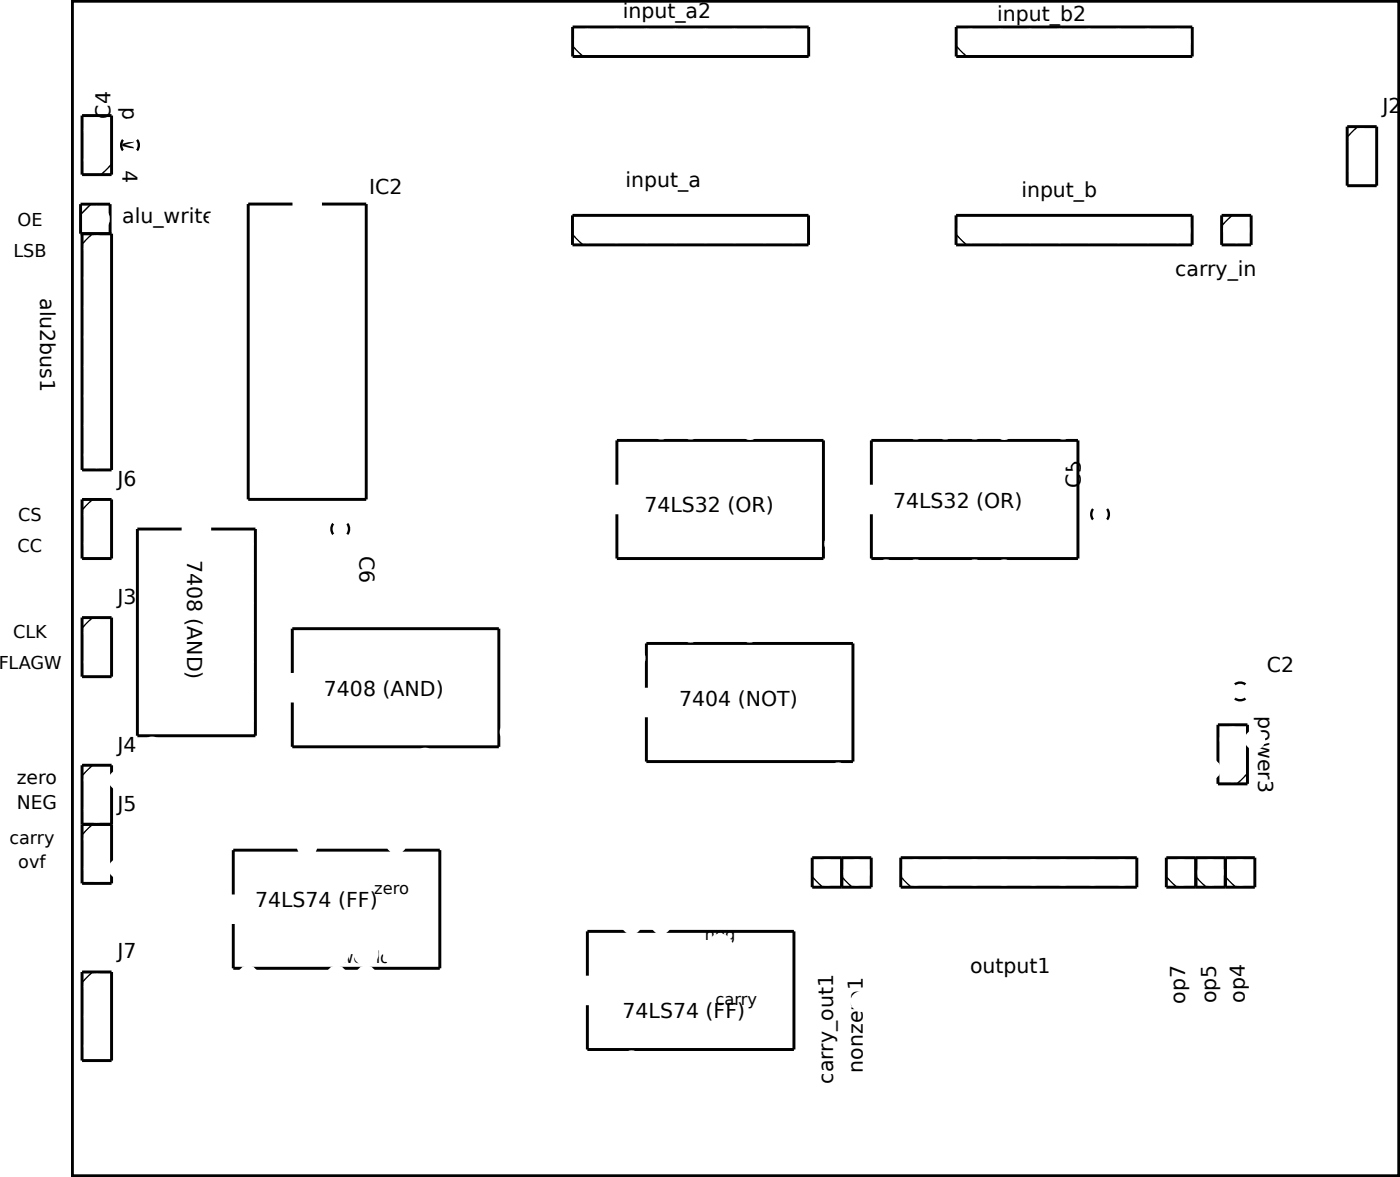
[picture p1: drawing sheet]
<svg xmlns="http://www.w3.org/2000/svg" width="121mm" height="101mm" viewBox="0 0 121 101" stroke-linecap="round" stroke-linejoin="round" font-family="sans-serif">
<path d="M6.2 .1h114.2v101h-114.2zM10.6 12a.74 .74 0 0 0 0 .9M11.8 12a.73 .73 0 0 1 0 .9M28.7 45.1a.74 .74 0 0 0 0 .8M29.9 45.1a.74 .74 0 0 1 0 .8M94.1 43.8a.73 .73 0 0 0 0 .9M95.3 43.8a.73 .73 0 0 1 0 .9M106.3 58.9a.73 .73 0 0 1 .9 0M106.3 60.1a.73 .73 0 0 0 .9 0" fill="none" stroke="#000" stroke-width=".2"/>
<path d="M6.2 .1h114.2v101h-114.2z" fill="none" stroke="#000" stroke-width=".18"/>
<g fill="none" stroke="#000" stroke-width=".25">
<path d="M7.1 9.9h2.5v5.1h-2.5zM25.2 17.6h-3.8v25.4h10.1v-25.4h-3.8M49.3 18.5h20.3v2.6h-20.3zM49.3 2.3h20.3v2.6h-20.3zM82.3 18.5h20.3v2.6h-20.3zM82.3 2.3h20.3v2.6h-20.3zM105.2 18.5h2.5v2.6h-2.5zM116 10.9h2.5v5.1h-2.5zM7.1 20.1v20.3h2.5v-20.3h-2.7v-2.5h2.6v2.5M7.1 43h2.5v5h-2.5zM7.1 53.1h2.5v5.1h-2.5zM15.6 45.5h-3.8v17.8h10.2v-17.8h-3.8"/>
<path d="M25.2 57.9v-3.8h17.7v10.1h-17.7v-3.8M53.1 41.7v-3.8h17.8v10.1h-17.8v-3.8M55.6 59.2v-3.9h17.8v10.2h-17.8v-3.8M75 41.7v-3.8h17.8v10.1h-17.8v-3.8M7.1 65.8h2.5v10.2h-2.5zM7.1 70.9h2.5M20.1 76.9v-3.8h17.8v10.2h-17.8v-3.8M69.9 73.8h5.1v2.5h-5.1zM72.5 73.8v2.5M77.5 73.8h20.4v2.5h-20.4zM100.4 73.8h7.6v2.5h-7.6zM102.9 73.8v2.5"/>
<path d="M104.8 62.3h2.6v5.1h-2.6zM105.5 73.8v2.5M7.1 83.6h2.5v7.6h-2.5zM50.6 83.9v-3.8h17.7v10.2h-17.7v-3.8"/>
</g>
<g fill="#000" stroke="#000" stroke-width=".13">
<path d="M7.8 17.6l-.9 .8zM8.7 15l.9-.9zM49.3 4l.9 .9zM82.3 4l.9 .9zM105.2 19.4l.8-.9zM116.9 10.9l-.9 .9zM7.1 21l.9-.9zM49.3 20.2l.9 .9zM82.3 20.2l.9 .9zM8 43l-.9 .8zM7.1 54l.9-.9zM7.1 71.8l.9-.9z"/>
<path d="M7.1 66.7l.9-.9zM69.9 75.4l.9 .9zM72.5 75.4l.8 .9zM77.5 75.4l.9 .9zM100.4 75.4l.9 .9zM102.9 75.4l.9 .9zM105.5 75.4l.9 .9zM106.5 67.4l.9-.9zM7.1 84.5l.9-.9z"/>
</g>
<g fill="#fff" stroke="#fff" stroke-width=".95" stroke-linecap="butt">
<circle cx="18.8" cy="77.9" r=".4"/>
<circle cx="50.9" cy="71.9" r=".4"/>
<circle cx="19.1" cy="69" r=".4"/>
<circle cx="64.5" cy="70.3" r=".4"/>
<circle cx="53.8" cy="72.5" r=".4"/>
<circle cx="46.8" cy="83" r=".4"/>
<circle cx="62.6" cy="72.5" r=".4"/>
<circle cx="49" cy="79.8" r=".4"/>
<circle cx="86.4" cy="33.4" r=".4"/>
<circle cx="86.4" cy="37" r=".4"/>
<circle cx="81.4" cy="31.9" r=".4"/>
<circle cx="81.4" cy="36.9" r=".4"/>
<circle cx="78.8" cy="30.3" r=".4"/>
<circle cx="78.8" cy="36.9" r=".4"/>
<circle cx="89" cy="65.2" r=".4"/>
<circle cx="76.3" cy="49" r=".4"/>
<circle cx="91.5" cy="65.2" r=".4"/>
<circle cx="78.8" cy="49" r=".4"/>
<circle cx="94.1" cy="65.2" r=".4"/>
<circle cx="83.9" cy="49" r=".4"/>
<circle cx="96.6" cy="65.2" r=".4"/>
<circle cx="86.4" cy="49" r=".4"/>
<circle cx="113.7" cy="53.8" r=".4"/>
<circle cx="94.1" cy="46.8" r=".4"/>
<circle cx="111.8" cy="41.7" r=".4"/>
<circle cx="94.1" cy="41.7" r=".4"/>
<circle cx="59.5" cy="36.9" r=".4"/>
<circle cx="83.9" cy="36.9" r=".4"/>
<circle cx="56.9" cy="36.9" r=".4"/>
<circle cx="91.5" cy="36.9" r=".4"/>
<circle cx="55.3" cy="41.7" r=".4"/>
<circle cx="71.8" cy="46.8" r=".4"/>
<circle cx="64.6" cy="37" r=".4"/>
<circle cx="73.7" cy="39.2" r=".4"/>
<circle cx="37.9" cy="41.7" r=".4"/>
<circle cx="52.1" cy="49.3" r=".4"/>
<circle cx="64.5" cy="54.4" r=".4"/>
<circle cx="59.5" cy="54.4" r=".4"/>
<circle cx="48.1" cy="19.8" r=".4"/>
<circle cx="76" cy="19.8" r=".4"/>
<circle cx="41.7" cy="47.1" r=".4"/>
<circle cx="48.3" cy="49.9" r=".4"/>
<circle cx="36.6" cy="65.2" r=".4"/>
<circle cx="54.4" cy="62" r=".4"/>
<circle cx="44.5" cy="57.6" r=".4"/>
<circle cx="78.8" cy="68.4" r=".4"/>
<circle cx="56.9" cy="68.4" r=".4"/>
<circle cx="65.5" cy="51.9" r=".4"/>
<circle cx="76.6" cy="56.9" r=".4"/>
<circle cx="26.4" cy="47.4" r=".4"/>
<circle cx="54.7" cy="56.6" r=".4"/>
<circle cx="43.9" cy="63" r=".4"/>
<circle cx="72.2" cy="66.5" r=".4"/>
<circle cx="25.2" cy="44.2" r=".4"/>
<circle cx="13.1" cy="64.2" r=".4"/>
<circle cx="32.2" cy="70.6" r=".4"/>
<circle cx="26.4" cy="72.8" r=".4"/>
<circle cx="21.4" cy="83.9" r=".4"/>
<circle cx="29" cy="83.9" r=".4"/>
<circle cx="31.5" cy="83.9" r=".4"/>
<circle cx="10.2" cy="74.7" r=".4"/>
<circle cx="10.2" cy="67.1" r=".4"/>
<circle cx="34.1" cy="72.6" r=".4"/>
<circle cx="26.4" cy="79.8" r=".4"/>
<circle cx="56.9" cy="84.9" r=".4"/>
<circle cx="71.2" cy="83" r=".4"/>
<circle cx="54.4" cy="91.2" r=".4"/>
<circle cx="14.4" cy="79.8" r=".4"/>
<circle cx="12.5" cy="77.2" r=".4"/>
<circle cx="56.9" cy="79.5" r=".4"/>
<circle cx="77.2" cy="78.5" r=".4"/>
<circle cx="64.5" cy="83.6" r=".4"/>
<circle cx="62" cy="94.1" r=".4"/>
<circle cx="54.4" cy="79.5" r=".4"/>
<circle cx="104.2" cy="66.2" r=".4"/>
<circle cx="39.1" cy="72.5" r=".4"/>
<circle cx="74.1" cy="86.1" r=".4"/>
<circle cx="85.5" cy="88.7" r=".4"/>
<circle cx="106.4" cy="17.2" r=".4"/>
<circle cx="34.4" cy="18.8" r=".4"/>
<circle cx="18.8" cy="18.8" r=".4"/>
<circle cx="108" cy="63.6" r=".4"/>
<circle cx="13.7" cy="11.2" r=".4"/>
</g>
<g fill="#fff" stroke="#fff" stroke-width=".76" stroke-linecap="butt">
<path d="M53.7 46.1h1.4v1.4h-1.4z"/>
<path d="M75.6 46.1h1.4v1.4h-1.4z"/>
<path d="M51.1 88.3h1.4v1.4h-1.4z"/>
<path d="M20.7 81.3h1.3v1.4h-1.3z"/>
<path d="M12.4 46.1h1.4v1.4h-1.4z"/>
<path d="M56.2 63.5h1.4v1.4h-1.4z"/>
<path d="M25.7 62.3h1.4v1.4h-1.4z"/>
<path d="M21.9 18.1h1.4v1.4h-1.4z"/>
<circle cx="54.4" cy="46.8" r=".7"/>
<circle cx="54.4" cy="39.1" r=".7"/>
<circle cx="56.9" cy="46.8" r=".7"/>
<circle cx="56.9" cy="39.1" r=".7"/>
<circle cx="59.5" cy="46.8" r=".7"/>
<circle cx="59.5" cy="39.1" r=".7"/>
<circle cx="62" cy="46.8" r=".7"/>
<circle cx="62" cy="39.1" r=".7"/>
<circle cx="64.5" cy="46.8" r=".7"/>
<circle cx="64.5" cy="39.1" r=".7"/>
<circle cx="67.1" cy="46.8" r=".7"/>
<circle cx="67.1" cy="39.1" r=".7"/>
<circle cx="69.6" cy="46.8" r=".7"/>
<circle cx="69.6" cy="39.1" r=".7"/>
<circle cx="76.3" cy="46.8" r=".7"/>
<circle cx="76.3" cy="39.1" r=".7"/>
<circle cx="78.8" cy="46.8" r=".7"/>
<circle cx="78.8" cy="39.1" r=".7"/>
<circle cx="81.4" cy="46.8" r=".7"/>
<circle cx="81.4" cy="39.1" r=".7"/>
<circle cx="83.9" cy="46.8" r=".7"/>
<circle cx="83.9" cy="39.1" r=".7"/>
<circle cx="86.4" cy="46.8" r=".7"/>
<circle cx="86.4" cy="39.1" r=".7"/>
<circle cx="89" cy="46.8" r=".7"/>
<circle cx="89" cy="39.1" r=".7"/>
<circle cx="91.5" cy="46.8" r=".7"/>
<circle cx="91.5" cy="39.1" r=".7"/>
<circle cx="51.8" cy="89" r=".7"/>
<circle cx="51.8" cy="81.4" r=".7"/>
<circle cx="54.4" cy="89" r=".7"/>
<circle cx="54.4" cy="81.4" r=".7"/>
<circle cx="56.9" cy="89" r=".7"/>
<circle cx="56.9" cy="81.4" r=".7"/>
<circle cx="59.5" cy="89" r=".7"/>
<circle cx="59.5" cy="81.4" r=".7"/>
<circle cx="62" cy="89" r=".7"/>
<circle cx="62" cy="81.4" r=".7"/>
<circle cx="64.5" cy="89" r=".7"/>
<circle cx="64.5" cy="81.4" r=".7"/>
<circle cx="67.1" cy="89" r=".7"/>
<circle cx="67.1" cy="81.4" r=".7"/>
<circle cx="21.4" cy="82" r=".7"/>
<circle cx="21.4" cy="74.4" r=".7"/>
<circle cx="23.9" cy="82" r=".7"/>
<circle cx="23.9" cy="74.4" r=".7"/>
<circle cx="26.4" cy="82" r=".7"/>
<circle cx="26.4" cy="74.4" r=".7"/>
<circle cx="29" cy="82" r=".7"/>
<circle cx="29" cy="74.4" r=".7"/>
<circle cx="31.5" cy="82" r=".7"/>
<circle cx="31.5" cy="74.4" r=".7"/>
<circle cx="34.1" cy="82" r=".7"/>
<circle cx="34.1" cy="74.4" r=".7"/>
<circle cx="36.6" cy="82" r=".7"/>
<circle cx="36.6" cy="74.4" r=".7"/>
<circle cx="13.1" cy="46.8" r=".7"/>
<circle cx="20.7" cy="46.8" r=".7"/>
<circle cx="13.1" cy="49.3" r=".7"/>
<circle cx="20.7" cy="49.3" r=".7"/>
<circle cx="13.1" cy="51.8" r=".7"/>
<circle cx="20.7" cy="51.8" r=".7"/>
<circle cx="13.1" cy="54.4" r=".7"/>
<circle cx="20.7" cy="54.4" r=".7"/>
<circle cx="13.1" cy="56.9" r=".7"/>
<circle cx="20.7" cy="56.9" r=".7"/>
<circle cx="13.1" cy="59.5" r=".7"/>
<circle cx="20.7" cy="59.5" r=".7"/>
<circle cx="13.1" cy="62" r=".7"/>
<circle cx="20.7" cy="62" r=".7"/>
<circle cx="56.9" cy="64.2" r=".7"/>
<circle cx="56.9" cy="56.6" r=".7"/>
<circle cx="59.5" cy="64.2" r=".7"/>
<circle cx="59.5" cy="56.6" r=".7"/>
<circle cx="62" cy="64.2" r=".7"/>
<circle cx="62" cy="56.6" r=".7"/>
<circle cx="64.5" cy="64.2" r=".7"/>
<circle cx="64.5" cy="56.6" r=".7"/>
<circle cx="67.1" cy="64.2" r=".7"/>
<circle cx="67.1" cy="56.6" r=".7"/>
<circle cx="69.6" cy="64.2" r=".7"/>
<circle cx="69.6" cy="56.6" r=".7"/>
<circle cx="72.2" cy="64.2" r=".7"/>
<circle cx="72.2" cy="56.6" r=".7"/>
<circle cx="26.4" cy="63" r=".7"/>
<circle cx="26.4" cy="55.3" r=".7"/>
<circle cx="29" cy="63" r=".7"/>
<circle cx="29" cy="55.3" r=".7"/>
<circle cx="31.5" cy="63" r=".7"/>
<circle cx="31.5" cy="55.3" r=".7"/>
<circle cx="34.1" cy="63" r=".7"/>
<circle cx="34.1" cy="55.3" r=".7"/>
<circle cx="36.6" cy="63" r=".7"/>
<circle cx="36.6" cy="55.3" r=".7"/>
<circle cx="39.1" cy="63" r=".7"/>
<circle cx="39.1" cy="55.3" r=".7"/>
<circle cx="41.7" cy="63" r=".7"/>
<circle cx="41.7" cy="55.3" r=".7"/>
<circle cx="29.3" cy="44.2" r=".63"/>
<circle cx="29.3" cy="46.8" r=".63"/>
<circle cx="8.3" cy="84.9" r=".74"/>
<circle cx="8.3" cy="87.4" r=".74"/>
<circle cx="8.3" cy="89.9" r=".74"/>
<circle cx="8.3" cy="44.2" r=".74"/>
<circle cx="8.3" cy="46.8" r=".74"/>
<circle cx="8.3" cy="72.2" r=".74"/>
<circle cx="8.3" cy="74.7" r=".74"/>
<circle cx="8.3" cy="67.1" r=".74"/>
<circle cx="8.3" cy="69.6" r=".74"/>
<circle cx="8.3" cy="54.4" r=".74"/>
<circle cx="8.3" cy="56.9" r=".74"/>
<circle cx="11.2" cy="13.8" r=".64"/>
<circle cx="11.2" cy="11.2" r=".63"/>
<circle cx="117.2" cy="12.2" r=".74"/>
<circle cx="117.2" cy="14.7" r=".74"/>
<circle cx="94.7" cy="45.5" r=".64"/>
<circle cx="94.7" cy="43" r=".63"/>
<circle cx="105.5" cy="59.5" r=".64"/>
<circle cx="108" cy="59.5" r=".63"/>
<circle cx="22.6" cy="18.8" r=".7"/>
<circle cx="30.3" cy="18.8" r=".7"/>
<circle cx="22.6" cy="21.4" r=".7"/>
<circle cx="30.3" cy="21.4" r=".7"/>
<circle cx="22.6" cy="23.9" r=".7"/>
<circle cx="30.3" cy="23.9" r=".7"/>
<circle cx="22.6" cy="26.4" r=".7"/>
<circle cx="30.3" cy="26.4" r=".7"/>
<circle cx="22.6" cy="29" r=".7"/>
<circle cx="30.3" cy="29" r=".7"/>
<circle cx="22.6" cy="31.5" r=".7"/>
<circle cx="30.3" cy="31.5" r=".7"/>
<circle cx="22.6" cy="34.1" r=".7"/>
<circle cx="30.3" cy="34.1" r=".7"/>
<circle cx="22.6" cy="36.6" r=".7"/>
<circle cx="30.3" cy="36.6" r=".7"/>
<circle cx="22.6" cy="39.1" r=".7"/>
<circle cx="30.3" cy="39.1" r=".7"/>
<circle cx="22.6" cy="41.7" r=".7"/>
<circle cx="30.3" cy="41.7" r=".7"/>
<circle cx="8.3" cy="18.8" r=".74"/>
<circle cx="8.3" cy="21.4" r=".74"/>
<circle cx="8.3" cy="23.9" r=".74"/>
<circle cx="8.3" cy="26.4" r=".74"/>
<circle cx="8.3" cy="29" r=".74"/>
<circle cx="8.3" cy="31.5" r=".74"/>
<circle cx="8.3" cy="34.1" r=".74"/>
<circle cx="8.3" cy="36.6" r=".74"/>
<circle cx="8.3" cy="39.1" r=".74"/>
<circle cx="106.7" cy="75" r=".74"/>
<circle cx="104.2" cy="75" r=".74"/>
<circle cx="101.7" cy="75" r=".74"/>
<circle cx="73.7" cy="75" r=".74"/>
<circle cx="71.2" cy="75" r=".74"/>
<circle cx="106.4" cy="19.8" r=".74"/>
<circle cx="83.6" cy="3.6" r=".74"/>
<circle cx="86.1" cy="3.6" r=".74"/>
<circle cx="88.7" cy="3.6" r=".74"/>
<circle cx="91.2" cy="3.6" r=".74"/>
<circle cx="93.7" cy="3.6" r=".74"/>
<circle cx="96.3" cy="3.6" r=".74"/>
<circle cx="98.8" cy="3.6" r=".74"/>
<circle cx="101.4" cy="3.6" r=".74"/>
<circle cx="83.6" cy="19.8" r=".74"/>
<circle cx="86.1" cy="19.8" r=".74"/>
<circle cx="88.6" cy="19.8" r=".74"/>
<circle cx="91.2" cy="19.8" r=".74"/>
<circle cx="93.7" cy="19.8" r=".74"/>
<circle cx="96.3" cy="19.8" r=".74"/>
<circle cx="98.8" cy="19.8" r=".74"/>
<circle cx="101.3" cy="19.8" r=".74"/>
<circle cx="50.6" cy="3.6" r=".74"/>
<circle cx="53.1" cy="3.6" r=".74"/>
<circle cx="55.6" cy="3.6" r=".74"/>
<circle cx="58.2" cy="3.6" r=".74"/>
<circle cx="60.7" cy="3.6" r=".74"/>
<circle cx="63.3" cy="3.6" r=".74"/>
<circle cx="65.8" cy="3.6" r=".74"/>
<circle cx="68.3" cy="3.6" r=".74"/>
<circle cx="50.5" cy="19.8" r=".74"/>
<circle cx="53.1" cy="19.8" r=".74"/>
<circle cx="55.6" cy="19.8" r=".74"/>
<circle cx="58.2" cy="19.8" r=".74"/>
<circle cx="60.7" cy="19.8" r=".74"/>
<circle cx="63.2" cy="19.8" r=".74"/>
<circle cx="65.8" cy="19.8" r=".74"/>
<circle cx="68.3" cy="19.8" r=".74"/>
<circle cx="78.8" cy="75" r=".74"/>
<circle cx="81.3" cy="75" r=".74"/>
<circle cx="83.9" cy="75" r=".74"/>
<circle cx="86.4" cy="75" r=".74"/>
<circle cx="89" cy="75" r=".74"/>
<circle cx="91.5" cy="75" r=".74"/>
<circle cx="94" cy="75" r=".74"/>
<circle cx="96.6" cy="75" r=".74"/>
<circle cx="8.3" cy="13.7" r=".74"/>
<circle cx="8.3" cy="11.2" r=".74"/>
<circle cx="106.1" cy="66.1" r=".74"/>
<circle cx="106.1" cy="63.6" r=".74"/>
</g>
<g fill="#fff" stroke="#fff" stroke-width=".25">
<circle cx="116.9" cy="3.9" r="1.5"/>
<circle cx="9.3" cy="3.9" r="1.5"/>
<circle cx="116.9" cy="96" r="1.5"/>
<circle cx="9.3" cy="96" r="1.5"/>
<circle cx="110.6" cy="71.9" r="1.5"/>
<circle cx="46.1" cy="71.9" r="1.5"/>
<circle cx="110.6" cy="23.6" r="1.5"/>
</g>
<g font-size="1.8">
<text x="53.6" y="1.6">input_a2</text>
<text x="85.8" y="1.8">input_b2</text>
<text x="9.5" y="10.2" transform="rotate(-90 9.5 10.2)">C4</text>
<text x="10.5" y="9.2" transform="rotate(90 10.5 9.2)">power4</text>
<text x="119" y="9.7">J2</text>
<text x="31.8" y="16.6">IC2</text>
<text x="53.9" y="16">input_a</text>
<text x="87.9" y="16.9">input_b</text>
<text x="10.5" y="19.2">alu_write</text>
<text x="101.2" y="23.8">carry_in</text>
<text x="3.4" y="25.6" transform="rotate(90 3.4 25.6)">alu2bus1</text>
<text x="10.1" y="41.8">J6</text>
<text x="93" y="41.9" transform="rotate(-90 93 41.9)">C5</text>
<text x="31" y="47.8" transform="rotate(90 31 47.8)">C6</text>
<text x="55.5" y="44">74LS32 (OR)</text>
<text x="76.9" y="43.7">74LS32 (OR)</text>
<text x="10.1" y="52">J3</text>
<text x="16.1" y="48.1" transform="rotate(90 16.1 48.1)">7408 (AND)</text>
<text x="27.9" y="59.8">7408 (AND)</text>
<text x="109" y="57.8">C2</text>
<text x="10.1" y="64.7">J4</text>
<text x="58.5" y="60.7">7404 (NOT)</text>
<text x="108.3" y="61.6" transform="rotate(90 108.3 61.6)">power3</text>
<text x="10.1" y="69.7">J5</text>
<text x="22" y="78">74LS74 (FF)</text>
<text x="10.1" y="82.4">J7</text>
<text x="83.5" y="83.7">output1</text>
<text x="53.6" y="87.6">74LS74 (FF)</text>
<text x="102" y="86.3" transform="rotate(-90 102 86.3)">op7</text>
<text x="104.7" y="86.3" transform="rotate(-90 104.7 86.3)">op5</text>
<text x="107.1" y="86.3" transform="rotate(-90 107.1 86.3)">op4</text>
<text x="71.7" y="93.2" transform="rotate(-90 71.7 93.2)">carry_out1</text>
<text x="74.3" y="92.3" transform="rotate(-90 74.3 92.3)">nonzero1</text>
</g>
<g font-size="1.6">
<text x="1.4" y="69.6">NEG</text>
<text x="1.4" y="67.4">zero</text>
</g>
<g font-size="1.5">
<text x="1.2" y="22.1">LSB</text>
<text x="1.5" y="19.4">OE</text>
<text x="1.5" y="47.5">CC</text>
<text x="1.6" y="44.8">CS</text>
<text x="-.1" y="57.5">FLAGW</text>
<text x="1.1" y="54.9">CLK</text>
<text x=".8" y="72.6">carry</text>
<text x="1.6" y="74.7">ovf</text>
</g>
<g font-size="1.4">
<text x="32.2" y="76.9">zero</text>
<text x="28.4" y="82.9">owerfow</text>
<text x="31.9" y="82.9">l</text>
<text x="60.7" y="80.8">neg</text>
<text x="61.6" y="86.5">carry</text>
</g>
</svg>
